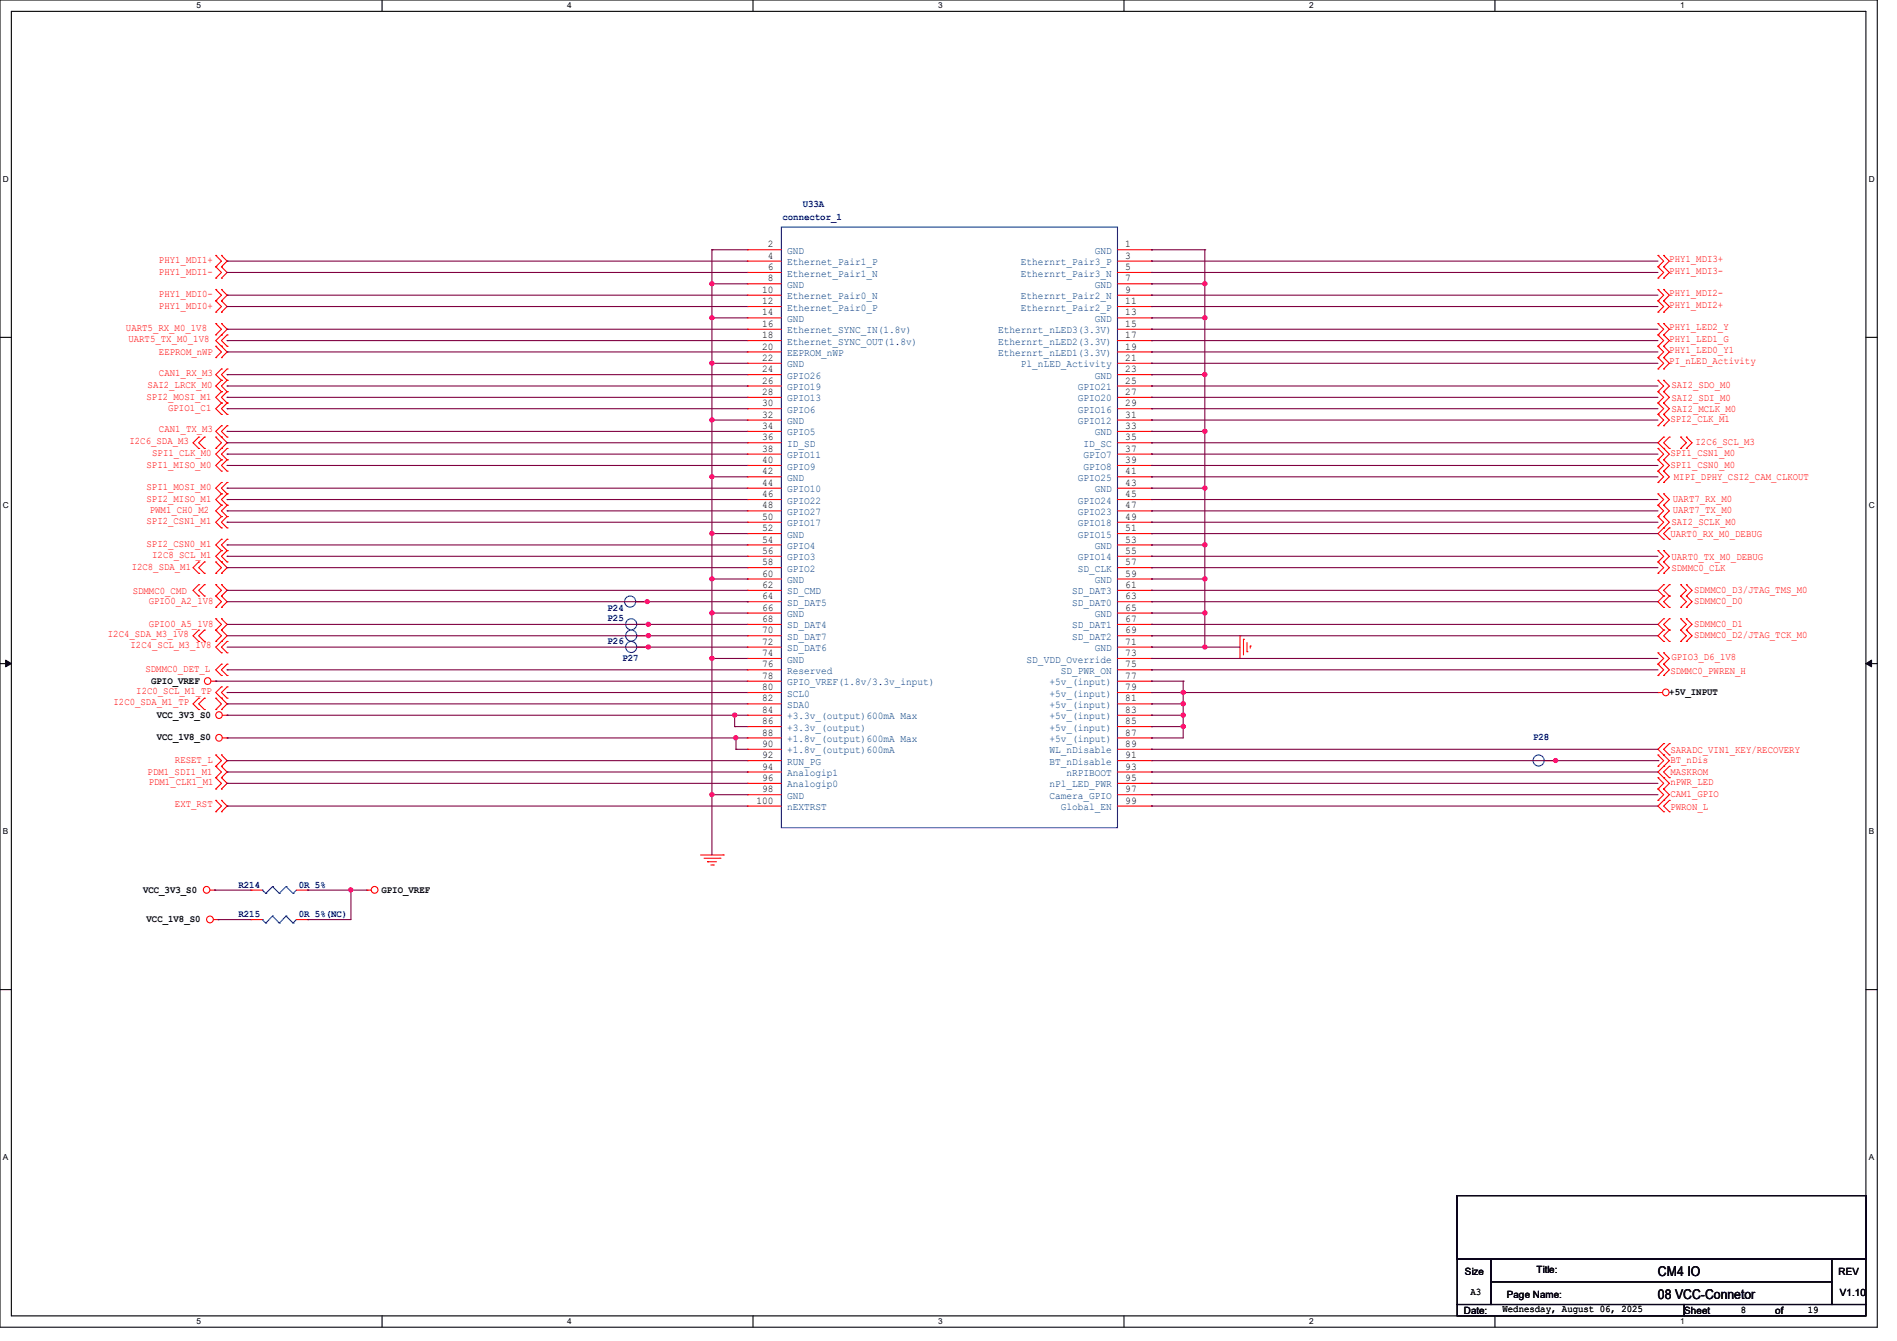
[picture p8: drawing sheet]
<svg xmlns="http://www.w3.org/2000/svg" width="297mm" height="210mm" viewBox="0 0 297 210" stroke-linecap="round" stroke-linejoin="round" font-family="sans-serif">
<path d="M0 0h293.9v207.9h-293.9zM1.8 1.8h290.3v204.3h-290.3z" fill="none" stroke="#000" stroke-width=".17"/>
<g fill="#fff">
<path d="M30.8 .2h.7v1.4h-.7z"/>
<path d="M30.8 206.2h.7v1.4h-.7z"/>
</g>
<path d="M59.8 0v1.8M59.8 206.1v1.8" fill="none" stroke="#000" stroke-width=".17"/>
<g fill="#fff">
<path d="M88.8 .2h.7v1.4h-.7z"/>
<path d="M88.8 206.2h.7v1.4h-.7z"/>
</g>
<path d="M117.9 0v1.8M117.9 206.1v1.8" fill="none" stroke="#000" stroke-width=".17"/>
<g fill="#fff">
<path d="M146.9 .2h.7v1.4h-.7z"/>
<path d="M146.9 206.2h.7v1.4h-.7z"/>
</g>
<path d="M176 0v1.8M176 206.1v1.8" fill="none" stroke="#000" stroke-width=".17"/>
<g fill="#fff">
<path d="M205 .2h.7v1.4h-.7z"/>
<path d="M205 206.2h.7v1.4h-.7z"/>
</g>
<path d="M234.1 0v1.8M234.1 206.1v1.8" fill="none" stroke="#000" stroke-width=".17"/>
<g fill="#fff">
<path d="M263.1 .2h.6v1.4h-.6z"/>
<path d="M263.1 206.2h.6v1.4h-.6z"/>
<path d="M.5 27.3h.9v1.4h-.9z"/>
<path d="M292.6 27.3h.9v1.4h-.9z"/>
<path d="M.5 78.4h.9v1.4h-.9z"/>
<path d="M292.6 78.4h.9v1.4h-.9z"/>
</g>
<path d="M0 52.8h1.8M292.1 52.8h1.8" fill="none" stroke="#000" stroke-width=".17"/>
<g fill="#fff">
<path d="M.5 129.5h.8v1.4h-.8z"/>
<path d="M292.6 129.5h.8v1.4h-.8z"/>
</g>
<path d="M0 103.9h1.8M292.1 103.9h1.8" fill="none" stroke="#000" stroke-width=".17"/>
<path d="M.9 103.4l.9 .5-.9 .5zM292.1 103.9l.9-.5v1z" fill="#000" stroke="#000" stroke-width=".16"/>
<g fill="#fff">
<path d="M.5 180.5h.8v1.4h-.8z"/>
<path d="M292.6 180.5h.8v1.4h-.8z"/>
</g>
<path d="M0 155h1.8M292.1 155h1.8M228.1 187.2h64v10h-64zM228.1 197.2h5.4v7.1h-5.4zM233.5 197.2h53.3v3.5h-53.3zM286.8 197.2h5.3v7.1h-5.3zM228.1 204.3h35.6v1.8h-35.6zM233.5 200.7h53.3v3.6h-53.3zM263.7 204.3h28.4v1.8h-28.4z" fill="none" stroke="#000" stroke-width=".17"/>
<g fill="none" stroke="#f00" stroke-width=".17">
<path d="M117 39.1h.1M117 39.1h5.3M175 39.1h5.3M180.3 39.1h.1M33.8 56h.1M33.8 54.2h.1M33.8 41.8h.1M33.8 40h.1M33.8 43.6h.1M33.8 47.1h.1M33.8 45.3h.1M33.8 48.9h.1"/>
<path d="M33.8 52.5h.1M33.8 50.7h.1M33.8 54.2l.9 .9-.9 .9M33.8 40l.9 .9-.9 .9M33.8 41.8l.9 .9-.9 .9M33.8 45.3l.9 .9-.9 .9M33.8 47.1l.9 .9-.9 .9M33.8 50.7l.9 .9-.9 .9M34.7 59.6h.1M34.7 57.8h.1M34.7 54.2h.1M34.7 56h.1"/>
<path d="M34.7 40h.1M34.7 41.8h.1M34.7 43.6h.1M34.7 45.3h.1M34.7 47.1h.1M34.7 48.9h.1M34.7 50.7h.1M34.7 52.5h.1M34.7 57.8l-.9 .9 .9 .9M34.7 50.7l.9 .9-1.8 1.7 1.8 1.8-.9 .9M34.7 40l.9 .9-.9 .9M34.7 41.8l.9 .9-.9 .9"/>
<path d="M34.7 45.3l.9 .9-.9 .9M34.7 47.1l.9 .9-.9 .9M34.7 59.6l-.9 .9 .9 .8M35.6 59.6h.1M35.6 57.8h.1M35.6 54.2h.1M35.6 52.5h.1M35.6 57.8l-.9 .9 .9 .9M35.6 59.6l-.9 .9 .9 .8M35.6 52.5l-.9 .8 .9 .9M117 40.9h.1M117 42.7h.1"/>
<path d="M117 44.4h.1M117 46.2h.1M117 48h.1M117 49.8h.1M117 51.6h.1M117 53.3h.1M117 55.1h.1M117 56.9h.1M117 58.7h.1M117 40.9h5.3M117 42.7h5.3M117 44.4h5.3"/>
<path d="M117 46.2h5.3M117 48h5.3M117 49.8h5.3M117 51.6h5.3M117 53.3h5.3M117 55.1h5.3M117 56.9h5.3M117 58.7h5.3M175 40.9h5.3M175 42.7h5.3M175 44.4h5.3M175 46.2h5.3"/>
<path d="M175 48h5.3M175 49.8h5.3M175 51.6h5.3M175 53.3h5.3M175 55.1h5.3M175 56.9h5.3M175 58.7h5.3M180.3 40.9h.1M180.3 42.7h.1M180.3 44.4h.1M180.3 46.2h.1M180.3 48h.1"/>
<path d="M180.3 49.8h.1M180.3 51.6h.1M180.3 53.3h.1M180.3 55.1h.1M180.3 56.9h.1M180.3 58.7h.1M259.6 59.6h.1M259.6 41.8h.1M259.6 40h.1M259.6 43.6h.1M259.6 47.1h.1M259.6 45.3h.1"/>
<path d="M259.6 48.9h.1M259.6 52.5h.1M259.6 50.7h.1M259.6 54.2h.1M259.6 56h.1M259.6 57.8h.1M259.6 59.6l.9 .9-.9 .8M259.6 40l.9 .9-.9 .9M259.6 41.8l.9 .9-.9 .9M259.6 45.3l.9 .9-.9 .9M259.6 47.1l.9 .9-.9 .9M259.6 50.7l.9 .9-.9 .9"/>
<path d="M259.6 52.5l.9 .8-.9 .9M259.6 54.2l.9 .9-.9 .9M259.6 56l.9 .9-.9 .9M260.5 59.6h.1M260.5 41.8h.1M260.5 40h.1M260.5 43.6h.1M260.5 47.1h.1M260.5 45.3h.1M260.5 48.9h.1M260.5 52.5h.1M260.5 50.7h.1"/>
<path d="M260.5 54.2h.1M260.5 56h.1M260.5 57.8h.1M260.5 59.6l.9 .9-.9 .8M260.5 40l.9 .9-.9 .9M260.5 41.8l.9 .9-.9 .9M260.5 45.3l.9 .9-.9 .9M260.5 47.1l.9 .9-.9 .9M260.5 50.7l.9 .9-.9 .9M260.5 52.5l.9 .8-.9 .9M260.5 54.2l.9 .9-.9 .9M260.5 56l.9 .9-.9 .9"/>
<path d="M31.1 70.2h.1M31.1 68.5h.1M31.1 68.5l-.9 .8 .9 .9M32 70.2h.1M32 68.5h.1M32 68.5l-.9 .8 .9 .9M33.8 70.2h.1M33.8 68.5h.1M33.8 68.5l.9 .8-.9 .9M34.7 68.5h.1M34.7 66.7h.1M34.7 72h.1"/>
<path d="M34.7 70.2h.1M34.7 77.3h.1M34.7 75.6h.1M34.7 73.8h.1M34.7 79.1h.1M34.7 64.9h.1M34.7 63.1h.1M34.7 61.3h.1M34.7 66.7l-.9 .9 1.8 1.7-1.8 1.8 .9 .9M34.7 75.6l-.9 .9 .9 .8M34.7 72l-.9 .9 .9 .9M34.7 77.3l-.9 .9 .9 .9"/>
<path d="M34.7 63.1l-.9 .9 .9 .9M34.7 79.1l-.9 .9 .9 .9M34.7 61.3l-.9 .9 .9 .9M35.6 68.5h.1M35.6 66.7h.1M35.6 72h.1M35.6 70.2h.1M35.6 77.3h.1M35.6 75.6h.1M35.6 73.8h.1M35.6 79.1h.1M35.6 64.9h.1"/>
<path d="M35.6 63.1h.1M35.6 61.3h.1M35.6 66.7l-.9 .9 .9 .9M35.6 70.2l-.9 .9 .9 .9M35.6 75.6l-.9 .9 .9 .8M35.6 72l-.9 .9 .9 .9M35.6 77.3l-.9 .9 .9 .9M35.6 63.1l-.9 .9 .9 .9M35.6 79.1l-.9 .9 .9 .9M35.6 61.3l-.9 .9 .9 .9M117 60.5h.1M117 62.2h.1"/>
<path d="M117 64h.1M117 65.8h.1M117 67.6h.1M117 69.3h.1M117 71.1h.1M117 72.9h.1M117 74.7h.1M117 76.5h.1M117 78.2h.1M117 60.5h5.3M117 62.2h5.3M117 64h5.3"/>
<path d="M117 65.8h5.3M117 67.6h5.3M117 69.3h5.3M117 71.1h5.3M117 72.9h5.3M117 74.7h5.3M117 76.5h5.3M117 78.2h5.3M175 60.5h5.3M175 62.2h5.3M175 64h5.3M175 65.8h5.3"/>
<path d="M175 67.6h5.3M175 69.3h5.3M175 71.1h5.3M175 72.9h5.3M175 74.7h5.3M175 76.5h5.3M175 78.2h5.3M180.3 60.5h.1M180.3 62.2h.1M180.3 64h.1M180.3 65.8h.1M180.3 67.6h.1"/>
<path d="M180.3 69.3h.1M180.3 71.1h.1M180.3 72.9h.1M180.3 74.7h.1M180.3 76.5h.1M180.3 78.2h.1M259.6 75.6h.1M259.6 73.8h.1M259.6 72h.1M259.6 70.2h.1M259.6 61.3h.1M259.6 63.1h.1"/>
<path d="M259.6 79.1h.1M259.6 77.3h.1M259.6 66.7h.1M259.6 64.9h.1M259.6 73.8l.9 .9-.9 .9M259.6 72l.9 .9-.9 .9M259.6 70.2l.9 .9-.9 .9M259.6 61.3l.9 .9-.9 .9M259.6 79.1l.9 .9-.9 .9M259.6 77.3l.9 .9-.9 .9M259.6 64.9l.9 .9-.9 .9M259.6 63.1l.9 .9-.9 .9"/>
<path d="M260.5 75.6h.1M260.5 73.8h.1M260.5 72h.1M260.5 70.2h.1M260.5 61.3h.1M260.5 63.1h.1M260.5 79.1h.1M260.5 77.3h.1M260.5 68.5h.1M260.5 66.7h.1M260.5 64.9h.1M260.5 73.8l.9 .9-.9 .9"/>
<path d="M260.5 72l.9 .9-.9 .9M260.5 68.5l-.9 .8 1.8 1.8-.9 .9M260.5 61.3l.9 .9-.9 .9M260.5 79.1l.9 .9-.9 .9M260.5 77.3l.9 .9-.9 .9M260.5 64.9l.9 .9-.9 .9M260.5 63.1l.9 .9-.9 .9M261.4 70.2h.1M261.4 68.5h.1M261.4 68.5l-.9 .8 .9 .9M263.1 70.2h.1M263.1 68.5h.1"/>
<path d="M263.1 68.5l.9 .8-.9 .9M264 70.2h.1M264 68.5h.1M264 68.5l.9 .8-.9 .9M31.1 93.3h.1M31.1 91.6h.1M31.1 88h.1M31.1 89.8h.1M31.1 98.7h.1M31.1 91.6l-.9 .9 .9 .8M31.1 88l-.9 .9 .9 .9M31.1 98.7l-.9 .9 .9 .9"/>
<path d="M32 93.3h.1M32 91.6h.1M32 88h.1M32 89.8h.1M32 98.7h.1M32 88l-.9 .9 .9 .9M32 91.6l-.9 .9 .9 .8M32 98.7l-.9 .9 .9 .9M33.8 93.3h.1M33.8 91.6h.1M33.8 88h.1M33.8 89.8h.1"/>
<path d="M33.8 98.7h.1M33.8 95.1h.1M33.8 96.9h.1M33.8 91.6l.9 .9-.9 .8M33.8 88l.9 .9-.9 .9M33.8 98.7l.9 .9-.9 .9M33.8 93.3l.9 .9-.9 .9M33.8 96.9l.9 .9-.9 .9M34.7 91.6h.1M34.7 93.3h.1M34.7 86.2h.1M34.7 84.5h.1"/>
<path d="M34.7 88h.1M34.7 89.8h.1M34.7 82.7h.1M34.7 80.9h.1M34.7 98.7h.1M34.7 95.1h.1M34.7 96.9h.1M34.7 91.6l.9 .9-.9 .8M34.7 84.5l-.9 .8 .9 .9M34.7 86.2l-.9 .9 1.8 1.8-.9 .9M34.7 93.3l.9 .9-.9 .9M34.7 80.9l-.9 .9 .9 .9"/>
<path d="M34.7 98.7l.9 .9-1.8 1.7 .9 .9M34.7 96.9l.9 .9-.9 .9M35.6 86.2h.1M35.6 84.5h.1M35.6 88h.1M35.6 82.7h.1M35.6 80.9h.1M35.6 84.5l-.9 .8 .9 .9M35.6 86.2l-.9 .9 .9 .9M35.6 80.9l-.9 .9 .9 .9M99.6 94.2h1.7M99.7 99.6h1.8"/>
<path d="M99.7 97.8h1.8M101.3 94.2h.1M101.5 99.6h.1M101.5 97.8h.1M117 80h.1M117 81.8h.1M117 83.6h.1M117 85.3h.1M117 87.1h.1M117 88.9h.1M117 90.7h.1M117 92.5h.1"/>
<path d="M117 94.2h.1M117 96h.1M117 97.8h.1M117 99.6h.1M117 99.6h5.3M117 97.8h5.3M117 94.2h5.3M117 80h5.3M117 81.8h5.3M117 83.6h5.3M117 85.3h5.3M117 87.1h5.3"/>
<path d="M117 88.9h5.3M117 90.7h5.3M117 92.5h5.3M117 96h5.3M175 99.6h5.3M175 97.8h5.3M175 94.2h5.3M175 80h5.3M175 81.8h5.3M175 83.6h5.3M175 85.3h5.3M175 87.1h5.3"/>
<path d="M175 88.9h5.3M175 90.7h5.3M175 92.5h5.3M175 96h5.3M180.3 80h.1M180.3 81.8h.1M180.3 83.6h.1M180.3 85.3h.1M180.3 87.1h.1M180.3 88.9h.1M180.3 90.7h.1M180.3 92.5h.1"/>
<path d="M180.3 94.2h.1M180.3 96h.1M180.3 97.8h.1M180.3 99.6h.1M194.1 99.6h.1M194.1 99.6v3.5M259.6 89.8h.1M259.6 88h.1M259.6 80.9h.1M259.6 86.2h.1M259.6 82.7h.1M259.6 88l.9 .9-.9 .9"/>
<path d="M259.6 86.2l.9 .9-.9 .9M259.6 80.9l.9 .9-.9 .9M260.5 93.3h.1M260.5 95.1h.1M260.5 96.9h.1M260.5 98.7h.1M260.5 91.6h.1M260.5 89.8h.1M260.5 88h.1M260.5 80.9h.1M260.5 82.7h.1M260.5 84.5h.1"/>
<path d="M260.5 86.2h.1M260.5 93.3l-.9 .9 .9 .9M260.5 98.7l-.9 .9 .9 .9M260.5 96.9l-.9 .9 .9 .9M260.5 91.6l-.9 .9 .9 .8M260.5 88l.9 .9-.9 .9M260.5 80.9l.9 .9-1.8 1.8 .9 .9M260.5 86.2l.9 .9-.9 .9M261.4 95.1h.1M261.4 93.3h.1M261.4 98.7h.1M261.4 96.9h.1"/>
<path d="M261.4 91.6h.1M261.4 84.5h.1M261.4 82.7h.1M261.4 93.3l-.9 .9 .9 .9M261.4 96.9l-.9 .9 .9 .9M261.4 98.7l-.9 .9 .9 .9M261.4 91.6l-.9 .9 .9 .8M261.4 82.7l-.9 .9 .9 .9M263.1 95.1h.1M263.1 93.3h.1M263.1 98.7h.1M263.1 96.9h.1"/>
<path d="M263.1 91.6h.1M263.1 96.9l.9 .9-.9 .9M263.1 93.3l.9 .9-.9 .9M263.1 98.7l.9 .9-.9 .9M263.1 91.6l.9 .9-.9 .8M264 95.1h.1M264 93.3h.1M264 98.7h.1M264 96.9h.1M264 91.6h.1M264 98.7l.9 .9-.9 .9M264 93.3l.9 .9-.9 .9"/>
<path d="M264 91.6l.9 .9-.9 .8M264 96.9l.9 .9-.9 .9M31.1 111.1h.1M31.1 109.3h.1M31.1 100.5h.1M31.1 109.3l-.9 .9 .9 .9M32 111.1h.1M32 109.3h.1M32 100.5h.1M32 109.3l-.9 .9 .9 .9M33.1 106.7h.7M33.8 106.7h.1"/>
<path d="M33.8 111.1h.1M33.8 109.3h.1M33.8 118.2h.1M33.8 100.5h.1M33.8 109.3l.9 .9-.9 .9M33.8 118.2l.9 .9-.9 .9M34.7 105.8h.1M34.7 104h.1M34.7 109.3h.1M34.7 111.1h.1M34.7 107.6h.1M34.7 118.2h.1"/>
<path d="M34.7 100.5h.1M34.7 102.2h.1M34.7 104l-.9 .9 .9 .9M34.7 107.6l-.9 .9 1.8 1.7-.9 .9M34.7 118.2l.9 .9-.9 .9M34.8 112h.8M34.8 115.6h.8M35.6 112h.1M35.6 115.6h.1M35.6 105.8h.1M35.6 104h.1M35.6 109.3h.1"/>
<path d="M35.6 107.6h.1M35.6 102.2h.1M35.6 100.5h.1M35.6 104l-.9 .9 .9 .9M35.6 107.6l-.9 .9 .9 .8M35.6 100.5l-.9 .8 .9 .9M99.7 101.3h1.8M101.5 101.3h.1M117 101.3h.1M117 103.1h.1M117 104.9h.1M117 106.7h.1"/>
<path d="M117 108.5h.1M117 110.2h.1M117 112h.1M117 113.8h.1M117 115.6h.1M117 117.3h.1M117 119.1h.1M117 106.7h5.3M117 112h5.3M117 115.6h5.3M117 108.5h5.3M117 119.1h5.3"/>
<path d="M117 101.3h5.3M117 103.1h5.3M117 104.9h5.3M117 110.2h5.3M117 113.8h5.3M117 117.3h5.3M175 106.7h5.3M175 112h5.3M175 115.6h5.3M175 108.5h5.3M175 119.1h5.3M175 101.3h5.3"/>
<path d="M175 103.1h5.3M175 104.9h5.3M175 110.2h5.3M175 113.8h5.3M175 117.3h5.3M180.3 101.3h.1M180.3 103.1h.1M180.3 104.9h.1M180.3 106.7h.1M180.3 108.5h.1M180.3 110.2h.1M180.3 112h.1"/>
<path d="M180.3 113.8h.1M180.3 115.6h.1M180.3 117.3h.1M180.3 119.1h.1M194.7 100.1h.1M194.7 100.1v2.5M195.2 102.1h.1M195.2 100.6v1.5M195.7 101.2h.1M195.7 101.2v.3M241.8 119.1h1.8M243.6 119.1h.1"/>
<path d="M259.6 108.5h.1M259.6 105.8h.1M259.6 104h.1M259.6 118.2h.1M259.6 102.2h.1M259.6 108.5h.7M259.6 104l.9 .9-.9 .9M259.6 102.2l.9 .9-.9 .9M259.6 118.2l.9 .9-.9 .9M260.5 105.8h.1M260.5 104h.1M260.5 100.5h.1"/>
<path d="M260.5 116.5h.1M260.5 118.2h.1M260.5 102.2h.1M260.5 104l.9 .9-.9 .9M260.5 102.2l.9 .9-.9 .9M260.5 116.5l-.9 .8 1.8 1.8-1.8 1.8 1.8 1.8-.9 .9M261.4 100.5h.1M261.4 118.2h.1M261.4 116.5h.1M261.4 116.5l-.9 .8 .9 .9M263.1 100.5h.1M264 100.5h.1"/>
<path d="M32.9 139.4h.7M33.6 139.4h.1M33.8 123.6h.1M33.8 121.8h.1M33.8 120h.1M33.8 127.1h.1M33.8 125.3h.1M33.8 121.8l.9 .9-.9 .9M33.8 120l.9 .9-.9 .9M33.8 125.3l.9 .9-.9 .9M34.7 121.8h.1M34.7 123.6h.1"/>
<path d="M34.7 120h.1M34.7 125.3h.1M34.7 127.1h.1M34.7 121.8l.9 .9-.9 .9M34.7 120l.9 .9-.9 .9M34.7 125.3l.9 .9-.9 .9M39.3 139.4h.1M39.3 139.4h1.8M46.4 139.4h1.8M48.2 139.4h.1M57.4 139.4h.1M57.4 139.4h.7"/>
<path d="M109.7 133.9h3.5M110.2 134.4h2.5M110.8 135h.1M110.8 135h1.4M111.3 135.5h.4M111.7 135.5h.1M112.7 134.4h.1M113.2 133.9h.1M117 120.9h.1M117 122.7h.1M117 124.5h.1M117 126.2h.1"/>
<path d="M117 120.9h5.3M117 122.7h5.3M117 124.5h5.3M117 126.2h5.3M175 120.9h5.3M175 122.7h5.3M175 124.5h5.3M175 126.2h5.3M180.3 120.9h.1M180.3 122.7h.1M180.3 124.5h.1M180.3 126.2h.1"/>
<path d="M259.6 123.6h.1M259.6 121.8h.1M259.6 125.3h.1M259.6 120h.1M259.6 121.8l.9 .9-.9 .9M259.6 123.6l.9 .9-.9 .8M260.5 125.3h.1M260.5 127.1h.1M260.5 123.6h.1M260.5 121.8h.1M260.5 120h.1M260.5 123.6l.9 .9-1.8 1.7 .9 .9"/>
<path d="M261.4 127.1h.1M261.4 125.3h.1M261.4 121.8h.1M261.4 120h.1M261.4 125.3l-.9 .9 .9 .9M261.4 120l-.9 .9 .9 .9M33.4 144h.7M34.1 144h.1M39.3 144h.1M39.3 144h1.8M46.4 144h1.8M48.2 144h.1"/>
<circle cx="32.5" cy="106.7" r=".52"/>
<circle cx="34.3" cy="112" r=".52"/>
<circle cx="34.3" cy="115.5" r=".52"/>
<circle cx="260.8" cy="108.4" r=".52"/>
<circle cx="32.3" cy="139.4" r=".52"/>
<circle cx="58.7" cy="139.4" r=".53"/>
<circle cx="32.9" cy="144" r=".53"/>
</g>
<g fill="none" stroke="#00f" stroke-width=".17">
<path d="M122.3 35.6h52.7v94h-52.7zM41.1 139.4h.1M41.1 139.4l.5 .5M41.6 139.9h.1M42.7 138.9h.1M42.7 138.9l1 1M42.7 138.9l-1.1 1M43.7 139.9h.1M44.8 138.9h.1M44.8 138.9l1.1 1M44.8 138.9l-1.1 1M45.9 139.9h.1"/>
<path d="M46.4 139.4l-.5 .5M41.1 144h.1M41.1 144l.5 .6M41.6 144.6h.1M42.7 143.5h.1M42.7 143.5l1 1.1M42.7 143.5l-1.1 1.1M43.7 144.6h.1M44.8 143.5h.1M44.8 143.5l1.1 1.1M44.8 143.5l-1.1 1.1M45.9 144.6h.1"/>
<path d="M46.4 144l-.5 .6"/>
<circle cx="98.7" cy="94.2" r=".87"/>
<circle cx="98.8" cy="97.8" r=".87"/>
<circle cx="98.8" cy="99.5" r=".87"/>
<circle cx="98.8" cy="101.3" r=".87"/>
<circle cx="240.9" cy="119.1" r=".87"/>
</g>
<g fill="none" stroke="#800040" stroke-width=".17">
<path d="M111.5 39.1h.1M111.5 39.1v94.8M111.5 39.1h5.5M180.3 39.1h.1M180.3 39.1h8.3M188.6 39.1h.1M188.6 39.1v62.2M35.6 40.9h.1M35.6 42.7h.1M35.6 46.2h.1M35.6 48h.1M35.6 51.6h.1"/>
<path d="M35.6 53.3h.1M35.6 55.1h.1M35.6 58.7h.1M35.6 40.9h81.4M35.6 42.7h81.4M35.6 46.2h81.4M35.6 48h81.4M35.6 51.6h81.4M35.6 53.3h81.4M35.6 55.1h81.4M35.6 58.7h81.4M111.5 49.8h.1"/>
<path d="M111.5 44.4h.1M111.5 56.9h.1M111.5 44.4h5.5M111.5 49.8h5.5M111.5 56.9h5.5M180.3 40.9h.1M180.3 42.7h.1M180.3 44.4h.1M180.3 46.2h.1M180.3 48h.1M180.3 49.8h.1M180.3 51.6h.1"/>
<path d="M180.3 53.3h.1M180.3 55.1h.1M180.3 58.7h.1M180.3 56.9h.1M180.3 40.9h79.3M180.3 42.7h79.3M180.3 44.4h8.3M180.3 46.2h79.3M180.3 48h79.3M180.3 49.8h8.3M180.3 51.6h79.3M180.3 53.3h79.3"/>
<path d="M180.3 55.1h79.3M180.3 56.9h79.3M180.3 58.7h8.3M188.6 44.4h.1M188.6 49.8h.1M188.6 58.7h.1M35.6 78.2h.1M35.6 76.5h.1M35.6 72.9h.1M35.6 71.1h.1M35.6 69.3h.1M35.6 67.6h.1"/>
<path d="M35.6 62.2h.1M35.6 64h.1M35.6 60.5h.1M35.6 67.6h81.4M35.6 76.5h81.4M35.6 78.2h81.4M35.6 72.9h81.4M35.6 71.1h81.4M35.6 69.3h81.4M35.6 64h81.4M35.6 62.2h81.4M35.6 60.5h81.4"/>
<path d="M111.5 65.8h.1M111.5 74.7h.1M111.5 65.8h5.5M111.5 74.7h5.5M180.3 67.6h.1M180.3 76.5h.1M180.3 78.2h.1M180.3 74.7h.1M180.3 72.9h.1M180.3 71.1h.1M180.3 69.3h.1M180.3 65.8h.1"/>
<path d="M180.3 64h.1M180.3 62.2h.1M180.3 60.5h.1M180.3 65.8h79.3M180.3 67.6h8.3M180.3 74.7h79.3M180.3 76.5h8.3M180.3 78.2h79.3M180.3 72.9h79.3M180.3 71.1h79.3M180.3 69.3h79.3M180.3 64h79.3"/>
<path d="M180.3 62.2h79.3M180.3 60.5h79.3M188.6 67.6h.1M188.6 76.5h.1M35.6 88.9h.1M35.6 87.1h.1M35.6 92.5h.1M35.6 81.8h.1M35.6 80h.1M35.6 85.3h.1M35.6 85.3h81.4M35.6 87.1h81.4"/>
<path d="M35.6 97.8h81.4M35.6 99.6h81.4M35.6 94.2h81.4M35.6 88.9h81.4M35.6 92.5h81.4M35.6 81.8h81.4M35.6 80h81.4M101.3 94.2h.1M101.5 97.8h.1M101.5 99.6h.1M111.5 83.6h.1M111.5 90.7h.1"/>
<path d="M111.5 96h.1M111.5 83.6h5.5M111.5 90.7h5.5M111.5 96h5.5M117 94.2h.1M180.3 83.6h.1M180.3 85.3h.1M180.3 87.1h.1M180.3 90.7h.1M180.3 96h.1M180.3 88.9h.1M180.3 92.5h.1"/>
<path d="M180.3 94.2h.1M180.3 97.8h.1M180.3 99.6h.1M180.3 81.8h.1M180.3 80h.1M180.3 83.6h79.3M180.3 85.3h8.3M180.3 87.1h79.3M180.3 90.7h8.3M180.3 96h8.3M180.3 97.8h79.3M180.3 99.6h79.3"/>
<path d="M180.3 94.2h79.3M180.3 88.9h79.3M180.3 92.5h79.3M180.3 81.8h79.3M180.3 80h79.3M188.6 90.7h.1M188.6 85.3h.1M188.6 96h.1M33.8 106.7h.1M33.8 106.7h83.2M35.6 104.9h.1M35.6 112h.1"/>
<path d="M35.6 115.6h.1M35.6 119.1h.1M35.6 108.5h.1M35.6 110.2h.1M35.6 104.9h81.4M35.6 101.3h81.4M35.6 108.5h81.4M35.6 110.2h81.4M35.6 112h81.4M35.6 115.6h81.4M35.6 119.1h81.4M101.5 101.3h.1"/>
<path d="M111.5 103.1h.1M111.5 103.1h5.5M115 112h.1M115 113.8h.1M115 113.8h2M115 112v1.8M115.2 115.6h.1M115.2 117.3h.1M115.2 117.3h1.8M115.2 115.6v1.7M180.3 104.9h.1M180.3 101.3h.1"/>
<path d="M180.3 106.7h.1M180.3 108.5h.1M180.3 110.2h.1M180.3 112h.1M180.3 113.8h.1M180.3 115.6h.1M180.3 117.3h.1M180.3 103.1h.1M180.3 104.9h79.3M180.3 101.3h13.8M180.3 103.1h79.3M180.3 106.7h5"/>
<path d="M180.3 108.5h79.3M180.3 110.2h5M180.3 112h5M180.3 113.8h5M180.3 117.3h79.3M180.3 119.1h79.3M185.3 113.8h.1M185.3 108.5h.1M185.3 110.2h.1M185.3 112h.1M185.3 106.7h.1M185.3 106.7v8.9h-5"/>
<path d="M188.6 101.3h.1M243.6 119.1h.1M259.6 119.1h.1M33.6 139.4h.1M33.6 139.4h5.7M35.6 122.7h.1M35.6 120.9h.1M35.6 126.2h.1M35.6 120.9h81.4M35.6 126.2h81.4M35.6 122.7h81.4M48.2 139.4h.1"/>
<path d="M48.2 139.4h9.2M54.9 139.4h.1M54.9 139.4v4.6h-6.7M111.5 124.5h.1M111.5 124.5h5.5M180.3 120.9h.1M180.3 126.2h.1M180.3 122.7h.1M180.3 124.5h.1M180.3 120.9h79.3M180.3 124.5h79.3M180.3 126.2h79.3"/>
<path d="M180.3 122.7h79.3M34.1 144h.1M34.1 144h5.2M48.2 144h.1"/>
</g>
<g fill="#f0f" stroke="#f0f" stroke-width=".17">
<circle cx="111.5" cy="56.9" r=".33"/>
<circle cx="111.5" cy="49.8" r=".33"/>
<circle cx="111.5" cy="124.4" r=".33"/>
<circle cx="111.5" cy="103.1" r=".33"/>
<circle cx="111.5" cy="44.4" r=".33"/>
<circle cx="188.6" cy="44.4" r=".33"/>
<circle cx="188.6" cy="58.7" r=".33"/>
<circle cx="188.6" cy="49.8" r=".33"/>
<circle cx="111.5" cy="65.8" r=".33"/>
<circle cx="188.6" cy="67.5" r=".33"/>
<circle cx="111.5" cy="74.7" r=".33"/>
<circle cx="188.6" cy="76.4" r=".33"/>
<circle cx="111.5" cy="83.5" r=".33"/>
<circle cx="188.6" cy="85.3" r=".33"/>
<circle cx="111.5" cy="90.7" r=".33"/>
<circle cx="188.6" cy="90.7" r=".33"/>
<circle cx="111.5" cy="96" r=".33"/>
<circle cx="188.6" cy="96" r=".33"/>
<circle cx="188.6" cy="101.3" r=".33"/>
<circle cx="185.3" cy="110.2" r=".33"/>
<circle cx="115" cy="112" r=".33"/>
<circle cx="185.3" cy="112" r=".33"/>
<circle cx="185.3" cy="113.8" r=".33"/>
<circle cx="115.2" cy="115.5" r=".33"/>
<circle cx="185.3" cy="108.4" r=".33"/>
<circle cx="101.5" cy="101.3" r=".33"/>
<circle cx="101.5" cy="97.8" r=".33"/>
<circle cx="101.5" cy="99.5" r=".33"/>
<circle cx="101.3" cy="94.2" r=".32"/>
<circle cx="243.6" cy="119.1" r=".32"/>
<circle cx="54.9" cy="139.4" r=".33"/>
</g>
<g font-size="2.1">
<text x="259.6" y="203.4">08 VCC-Connetor</text>
<text x="259.6" y="199.9">CM4 IO</text>
</g>
<g font-size="1.6" fill="#000080">
<text x="122.5" y="34.5">connector_1</text>
<text x="125.7" y="32.4">U33A</text>
<text x="95.1" y="95.7">P24</text>
<text x="95.1" y="100.8">P26</text>
<text x="95.1" y="97.3">P25</text>
<text x="97.4" y="103.5">P27</text>
<text x="240" y="115.9">P28</text>
<text x="37.3" y="139.1">R214</text>
<text x="37.3" y="143.7">R215</text>
<text x="46.8" y="139.1">0R 5%</text>
<text x="46.8" y="143.7">0R 5%(NC)</text>
</g>
<g font-size="1.6" fill="#f00">
<text x="24.9" y="41.2">PHY1_MDI1+</text>
<text x="261.4" y="41.1">PHY1_MDI3+</text>
<text x="24.9" y="43">PHY1_MDI1-</text>
<text x="24.9" y="46.6">PHY1_MDI0-</text>
<text x="261.4" y="42.8">PHY1_MDI3-</text>
<text x="261.4" y="46.4">PHY1_MDI2-</text>
<text x="19.7" y="51.9">UART5_RX_M0_1V8</text>
<text x="20.1" y="53.5">UART5_TX_M0_1V8</text>
<text x="24.9" y="48.3">PHY1_MDI0+</text>
<text x="261.4" y="48.2">PHY1_MDI2+</text>
<text x="261.4" y="51.7">PHY1_LED2_Y</text>
<text x="261.4" y="53.5">PHY1_LED1_G</text>
<text x="24.9" y="58.8">CAN1_RX_M3</text>
<text x="24.9" y="55.6">EEPROM_nWP</text>
<text x="261.4" y="55.3">PHY1_LED0_Y1</text>
<text x="261.4" y="57.1">PI_nLED_Activity</text>
<text x="22.9" y="62.6">SPI2_MOSI_M1</text>
<text x="23.1" y="60.8">SAI2_LRCK_M0</text>
<text x="26.3" y="64.3">GPIO1_C1</text>
<text x="261.7" y="60.8">SAI2_SDO_M0</text>
<text x="261.7" y="62.7">SAI2_SDI_M0</text>
<text x="261.7" y="64.5">SAI2_MCLK_M0</text>
<text x="20.3" y="69.5">I2C6_SDA_M3</text>
<text x="23.8" y="71.5">SPI1_CLK_M0</text>
<text x="24.9" y="67.7">CAN1_TX_M3</text>
<text x="261.5" y="71.5">SPI1_CSN1_M0</text>
<text x="261.5" y="66.1">SPI2_CLK_M1</text>
<text x="265.5" y="69.7">I2C6_SCL_M3</text>
<text x="22.9" y="76.8">SPI1_MOSI_M0</text>
<text x="22.9" y="73.2">SPI1_MISO_M0</text>
<text x="261.5" y="73.2">SPI1_CSN0_M0</text>
<text x="262.1" y="75.2">MIPI_DPHY_CSI2_CAM_CLKOUT</text>
<text x="22.9" y="78.6">SPI2_MISO_M1</text>
<text x="22.9" y="82.1">SPI2_CSN1_M1</text>
<text x="23.5" y="80.3">PWM1_CH0_M2</text>
<text x="261.7" y="82.3">SAI2_SCLK_M0</text>
<text x="261.9" y="80.3">UART7_TX_M0</text>
<text x="261.9" y="78.6">UART7_RX_M0</text>
<text x="20.6" y="89.2">I2C8_SDA_M1</text>
<text x="22.9" y="85.7">SPI2_CSN0_M1</text>
<text x="23.8" y="87.5">I2C8_SCL_M1</text>
<text x="261.5" y="84.1">UART0_RX_M0_DEBUG</text>
<text x="261.7" y="89.4">SDMMC0_CLK</text>
<text x="261.7" y="87.6">UART0_TX_M0_DEBUG</text>
<text x="20.8" y="93">SDMMC0_CMD</text>
<text x="23.3" y="94.6">GPIO0_A2_1V8</text>
<text x="265.3" y="94.6">SDMMC0_D0</text>
<text x="265.3" y="92.8">SDMMC0_D3/JTAG_TMS_M0</text>
<text x="16.9" y="99.7">I2C4_SDA_M3_1V8</text>
<text x="20.4" y="101.5">I2C4_SCL_M3_1V8</text>
<text x="23.3" y="98.1">GPIO0_A5_1V8</text>
<text x="265.3" y="98.1">SDMMC0_D1</text>
<text x="265.3" y="99.9">SDMMC0_D2/JTAG_TCK_M0</text>
<text x="22.8" y="105.2">SDMMC0_DET_L</text>
<text x="261.5" y="105.6">SDMMC0_PWREN_H</text>
<text x="261.7" y="103.3">GPIO3_D6_1V8</text>
<text x="17.8" y="110.4">I2C0_SDA_M1_TP</text>
<text x="21.3" y="108.6">I2C0_SCL_M1_TP</text>
<text x="27.4" y="119.5">RESET_L</text>
<text x="261.5" y="117.9">SARADC_VIN1_KEY/RECOVERY</text>
<text x="261.5" y="119.5">BT_nDis</text>
<text x="23.1" y="121.4">PDM1_SDI1_M1</text>
<text x="23.3" y="123">PDM1_CLK1_M1</text>
<text x="261.5" y="123">nPWR_LED</text>
<text x="261.5" y="124.8">CAM1_GPIO</text>
<text x="261.5" y="121.4">MASKROM</text>
<text x="27.4" y="126.4">EXT_RST</text>
<text x="261.5" y="126.9">PWRON_L</text>
</g>
<g font-size="1.6">
<text x="120.2" y="40.5">4</text>
<text x="120.2" y="38.7">2</text>
<text x="176.2" y="38.7">1</text>
<text x="176.2" y="40.5">3</text>
<text x="119.3" y="45.8">10</text>
<text x="119.3" y="47.6">12</text>
<text x="120.2" y="42.3">6</text>
<text x="120.2" y="44.1">8</text>
<text x="176.2" y="42.3">5</text>
<text x="176.2" y="44.1">7</text>
<text x="176.2" y="45.8">9</text>
<text x="176.2" y="47.6">11</text>
<text x="119.3" y="49.4">14</text>
<text x="119.3" y="51.2">16</text>
<text x="119.3" y="53">18</text>
<text x="176.2" y="49.4">13</text>
<text x="176.2" y="51.2">15</text>
<text x="176.2" y="53">17</text>
<text x="119.3" y="54.7">20</text>
<text x="119.3" y="56.5">22</text>
<text x="119.3" y="58.3">24</text>
<text x="176.2" y="54.7">19</text>
<text x="176.2" y="56.5">21</text>
<text x="176.2" y="58.3">23</text>
<text x="119.3" y="60.1">26</text>
<text x="119.3" y="61.8">28</text>
<text x="119.3" y="63.6">30</text>
<text x="119.3" y="65.4">32</text>
<text x="176.2" y="60.1">25</text>
<text x="176.2" y="61.8">27</text>
<text x="176.2" y="63.6">29</text>
<text x="176.2" y="65.4">31</text>
<text x="119.3" y="67.2">34</text>
<text x="119.3" y="69">36</text>
<text x="119.3" y="70.7">38</text>
<text x="176.2" y="67.2">33</text>
<text x="176.2" y="69">35</text>
<text x="176.2" y="70.7">37</text>
<text x="119.3" y="72.5">40</text>
<text x="119.3" y="74.3">42</text>
<text x="119.3" y="76.1">44</text>
<text x="119.3" y="77.9">46</text>
<text x="176.2" y="72.5">39</text>
<text x="176.2" y="74.3">41</text>
<text x="176.2" y="76.1">43</text>
<text x="176.2" y="77.9">45</text>
<text x="119.3" y="79.6">48</text>
<text x="119.3" y="81.4">50</text>
<text x="119.3" y="83.2">52</text>
<text x="176.2" y="79.6">47</text>
<text x="176.2" y="81.4">49</text>
<text x="176.2" y="83.2">51</text>
<text x="119.3" y="85">54</text>
<text x="119.3" y="86.7">56</text>
<text x="119.3" y="88.5">58</text>
<text x="176.2" y="85">53</text>
<text x="176.2" y="86.7">55</text>
<text x="176.2" y="88.5">57</text>
<text x="119.3" y="90.3">60</text>
<text x="119.3" y="92.1">62</text>
<text x="119.3" y="93.9">64</text>
<text x="119.3" y="95.6">66</text>
<text x="176.2" y="90.3">59</text>
<text x="176.2" y="92.1">61</text>
<text x="176.2" y="93.9">63</text>
<text x="176.2" y="95.6">65</text>
<text x="119.3" y="97.4">68</text>
<text x="119.3" y="99.2">70</text>
<text x="119.3" y="101">72</text>
<text x="176.2" y="97.4">67</text>
<text x="176.2" y="99.2">69</text>
<text x="176.2" y="101">71</text>
<text x="23.7" y="107.1">GPIO_VREF</text>
<text x="119.3" y="102.7">74</text>
<text x="119.3" y="104.5">76</text>
<text x="119.3" y="106.3">78</text>
<text x="176.2" y="102.7">73</text>
<text x="176.2" y="104.5">75</text>
<text x="176.2" y="106.3">77</text>
<text x="24.6" y="112.4">VCC_3V3_S0</text>
<text x="119.3" y="108.1">80</text>
<text x="119.3" y="109.9">82</text>
<text x="119.3" y="111.6">84</text>
<text x="119.3" y="113.4">86</text>
<text x="176.2" y="108.1">79</text>
<text x="176.2" y="109.9">81</text>
<text x="176.2" y="111.6">83</text>
<text x="176.2" y="113.4">85</text>
<text x="261.4" y="108.8">+5V_INPUT</text>
<text x="24.6" y="115.9">VCC_1V8_S0</text>
<text x="119.3" y="115.2">88</text>
<text x="119.3" y="117">90</text>
<text x="119.3" y="118.7">92</text>
<text x="176.2" y="115.2">87</text>
<text x="176.2" y="117">89</text>
<text x="176.2" y="118.7">91</text>
<text x="118.4" y="125.9">100</text>
<text x="119.3" y="120.5">94</text>
<text x="119.3" y="122.3">96</text>
<text x="119.3" y="124.1">98</text>
<text x="176.2" y="120.5">93</text>
<text x="176.2" y="122.3">95</text>
<text x="176.2" y="124.1">97</text>
<text x="176.2" y="125.9">99</text>
<text x="22.4" y="139.8">VCC_3V3_S0</text>
<text x="59.7" y="139.8">GPIO_VREF</text>
<text x="22.9" y="144.4">VCC_1V8_S0</text>
<text x="229.4" y="199.7">Size</text>
<text x="230.2" y="202.9">A3</text>
<text x="235.9" y="203.2">Page Name:</text>
<text x="240.6" y="199.3">Title:</text>
<text x="287.9" y="199.7">REV</text>
<text x="288" y="202.9">V1.10</text>
<text x="229.2" y="205.7">Date:</text>
<text x="235.2" y="205.5">Wednesday, August 06, 2025</text>
<text x="263.7" y="205.7">Sheet</text>
<text x="272.6" y="205.7">8</text>
<text x="277.9" y="205.7">of</text>
<text x="283" y="205.7">19</text>
</g>
<g font-size="1.6" fill="#004080">
<text x="123.2" y="41.5">Ethernet_Pair1_P</text>
<text x="123.2" y="39.8">GND</text>
<text x="159.9" y="41.5">Ethernrt_Pair3_P</text>
<text x="171.4" y="39.8">GND</text>
<text x="123.2" y="43.3">Ethernet_Pair1_N</text>
<text x="123.2" y="45.1">GND</text>
<text x="123.2" y="46.9">Ethernet_Pair0_N</text>
<text x="159.9" y="43.3">Ethernrt_Pair3_N</text>
<text x="159.9" y="46.9">Ethernrt_Pair2_N</text>
<text x="171.4" y="45.1">GND</text>
<text x="123.2" y="48.6">Ethernet_Pair0_P</text>
<text x="123.2" y="50.4">GND</text>
<text x="123.2" y="52.2">Ethernet_SYNC_IN(1.8v)</text>
<text x="123.2" y="54">Ethernet_SYNC_OUT(1.8v)</text>
<text x="156.3" y="52.2">Ethernrt_nLED3(3.3V)</text>
<text x="156.3" y="54">Ethernrt_nLED2(3.3V)</text>
<text x="159.9" y="48.6">Ethernrt_Pair2_P</text>
<text x="171.4" y="50.4">GND</text>
<text x="123.2" y="55.8">EEPROM_nWP</text>
<text x="123.2" y="57.5">GND</text>
<text x="123.2" y="59.3">GPIO26</text>
<text x="156.3" y="55.8">Ethernrt_nLED1(3.3V)</text>
<text x="159.9" y="57.5">Pl_nLED_Activity</text>
<text x="171.4" y="59.3">GND</text>
<text x="123.2" y="61.1">GPIO19</text>
<text x="123.2" y="62.9">GPIO13</text>
<text x="123.2" y="64.6">GPIO6</text>
<text x="168.7" y="61.1">GPIO21</text>
<text x="168.7" y="62.9">GPIO20</text>
<text x="168.7" y="64.6">GPIO16</text>
<text x="123.2" y="66.4">GND</text>
<text x="123.2" y="68.2">GPIO5</text>
<text x="123.2" y="70">ID_SD</text>
<text x="123.2" y="71.8">GPIO11</text>
<text x="168.7" y="66.4">GPIO12</text>
<text x="169.6" y="70">ID_SC</text>
<text x="169.6" y="71.8">GPIO7</text>
<text x="171.4" y="68.2">GND</text>
<text x="123.2" y="73.5">GPIO9</text>
<text x="123.2" y="75.3">GND</text>
<text x="123.2" y="77.1">GPIO10</text>
<text x="168.7" y="75.3">GPIO25</text>
<text x="169.6" y="73.5">GPIO8</text>
<text x="171.4" y="77.1">GND</text>
<text x="123.2" y="78.9">GPIO22</text>
<text x="123.2" y="80.6">GPIO27</text>
<text x="123.2" y="82.4">GPIO17</text>
<text x="168.7" y="78.9">GPIO24</text>
<text x="168.7" y="80.6">GPIO23</text>
<text x="168.7" y="82.4">GPIO18</text>
<text x="123.2" y="84.2">GND</text>
<text x="123.2" y="86">GPIO4</text>
<text x="123.2" y="87.8">GPIO3</text>
<text x="123.2" y="89.5">GPIO2</text>
<text x="168.7" y="84.2">GPIO15</text>
<text x="168.7" y="87.8">GPIO14</text>
<text x="168.7" y="89.5">SD_CLK</text>
<text x="171.4" y="86">GND</text>
<text x="123.2" y="91.3">GND</text>
<text x="123.2" y="93.1">SD_CMD</text>
<text x="123.2" y="94.9">SD_DAT5</text>
<text x="167.9" y="93.1">SD_DAT3</text>
<text x="167.9" y="94.9">SD_DAT0</text>
<text x="171.4" y="91.3">GND</text>
<text x="123.2" y="96.6">GND</text>
<text x="123.2" y="98.4">SD_DAT4</text>
<text x="123.2" y="100.2">SD_DAT7</text>
<text x="123.2" y="102">SD_DAT6</text>
<text x="167.9" y="98.4">SD_DAT1</text>
<text x="167.9" y="100.2">SD_DAT2</text>
<text x="171.4" y="96.6">GND</text>
<text x="171.4" y="102">GND</text>
<text x="123.2" y="103.8">GND</text>
<text x="123.2" y="105.5">Reserved</text>
<text x="123.2" y="107.3">GPIO_VREF(1.8v/3.3v_input)</text>
<text x="160.7" y="103.8">SD_VDD_Override</text>
<text x="164.3" y="107.3">+5v_(input)</text>
<text x="166.1" y="105.5">SD_PWR_ON</text>
<text x="123.2" y="109.1">SCL0</text>
<text x="123.2" y="110.9">SDA0</text>
<text x="123.2" y="112.7">+3.3v_(output)600mA Max</text>
<text x="164.3" y="109.1">+5v_(input)</text>
<text x="164.3" y="110.9">+5v_(input)</text>
<text x="164.3" y="112.7">+5v_(input)</text>
<text x="123.2" y="114.4">+3.3v_(output)</text>
<text x="123.2" y="116.2">+1.8v_(output)600mA Max</text>
<text x="123.2" y="118">+1.8v_(output)600mA</text>
<text x="123.2" y="119.8">RUN_PG</text>
<text x="164.3" y="114.4">+5v_(input)</text>
<text x="164.3" y="116.2">+5v_(input)</text>
<text x="164.3" y="118">WL_nDisable</text>
<text x="164.3" y="119.8">BT_nDisable</text>
<text x="123.2" y="121.5">Analogip1</text>
<text x="123.2" y="123.3">Analogip0</text>
<text x="123.2" y="125.1">GND</text>
<text x="164.3" y="123.3">nPl_LED_PWR</text>
<text x="164.3" y="125.1">Camera_GPIO</text>
<text x="167" y="121.5">nRPIBOOT</text>
<text x="123.2" y="126.9">nEXTRST</text>
<text x="166.1" y="126.9">Global_EN</text>
</g>
<g font-size="1.3">
<text x="30.8" y="1.3">5</text>
<text x="88.8" y="1.3">4</text>
<text x="146.9" y="1.3">3</text>
<text x="205" y="1.3">2</text>
<text x="263.1" y="1.3">1</text>
<text x=".5" y="28.4">D</text>
<text x="292.6" y="28.4">D</text>
<text x=".5" y="79.5">C</text>
<text x="292.6" y="79.5">C</text>
<text x=".5" y="130.6">B</text>
<text x="292.6" y="130.6">B</text>
<text x=".5" y="181.7">A</text>
<text x="292.6" y="181.7">A</text>
<text x="30.8" y="207.4">5</text>
<text x="88.8" y="207.4">4</text>
<text x="146.9" y="207.4">3</text>
<text x="205" y="207.4">2</text>
<text x="263.1" y="207.4">1</text>
</g>
</svg>
